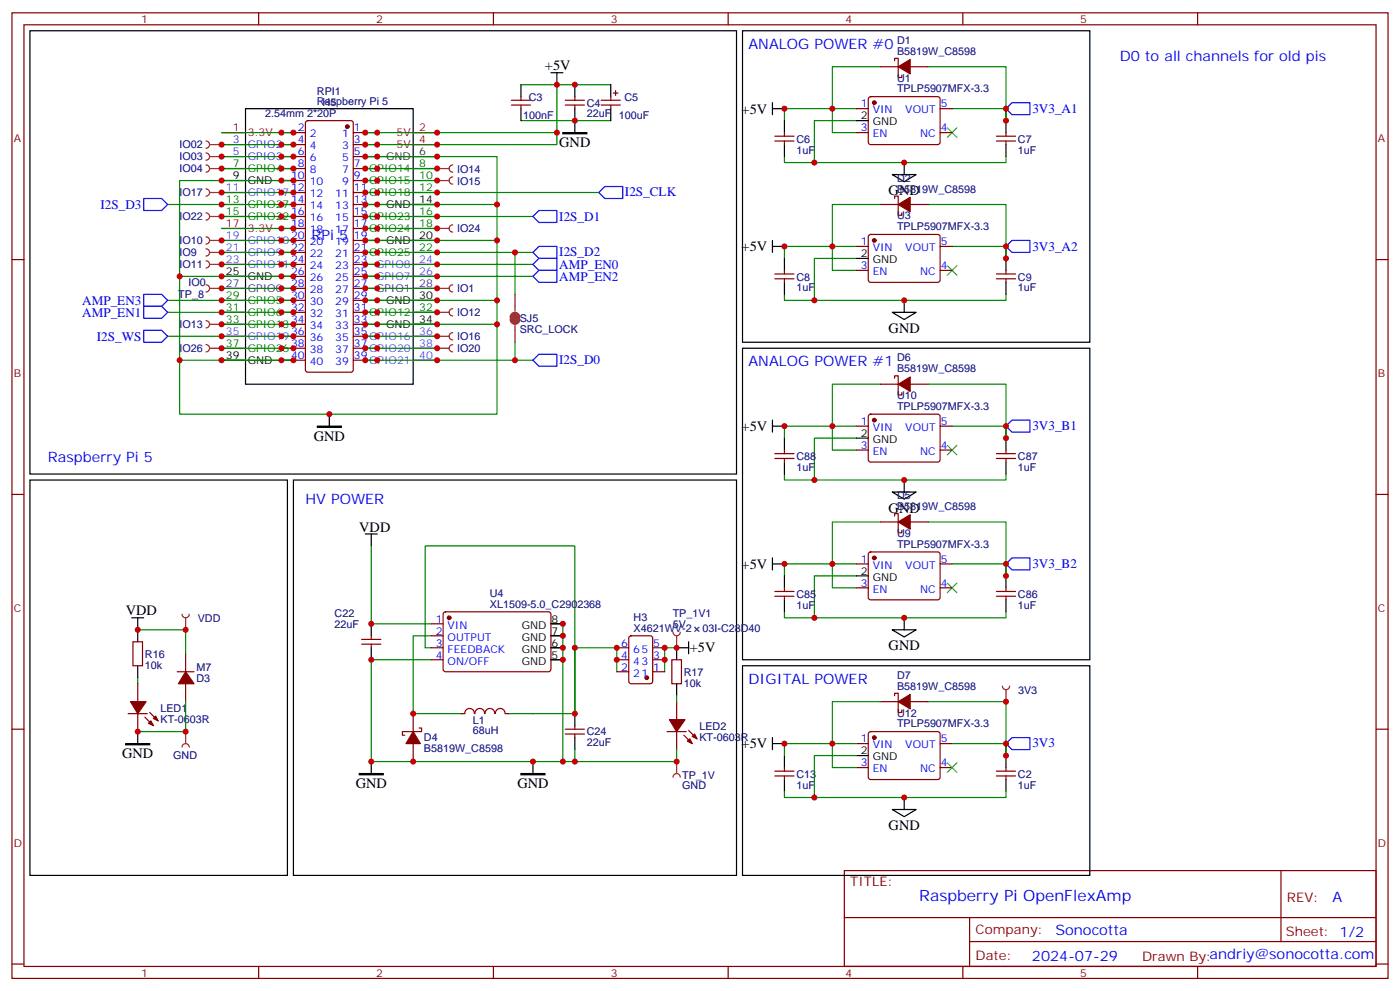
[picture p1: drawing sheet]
<svg xmlns="http://www.w3.org/2000/svg" width="412mm" height="292mm" viewBox="0 0 412 292" stroke-linecap="round" stroke-linejoin="round" font-family="sans-serif">
<g fill="none" stroke="#870000" stroke-width=".35">
<path d="M3.5 3.8h405.4v284.3h-405.4zM7.1 7.3h398.2v277.3h-398.2zM76.2 3.8v3.5M145.3 3.8v3.5M214.5 3.8v3.5M283.6 3.8v3.5M352.8 3.8v3.5M3.5 76.4h3.6M405.3 76.4h3.6M3.5 145.6h3.6M405.3 145.6h3.6M3.5 214.7h3.6"/>
<path d="M405.3 214.7h3.6M248.7 256.4h156.6v28.2h-156.6zM377.3 256.4v20.9M248.7 270.2h156.5M285.6 277.3h119.6M285.6 270.2v14.1M3.5 283.9h3.6M76.2 284.6v3.5M145.3 284.6v3.5M214.5 284.6v3.5M283.6 284.6v3.5M352.8 284.6v3.5"/>
<path d="M405.3 283.9h3.6"/>
</g>
<path d="M8.8 9.1h208.2v130.5h-208.2z" fill="none" stroke="#000" stroke-width=".35"/>
<path d="M176.4 56.7l1.8-1.8h5.2v3.6h-5.2z" fill="none" stroke="#00f" stroke-width=".35"/>
<path d="M128.8 99h3.5M133.3 98a1.06 1.06 0 0 0-1 1 1.06 1.06 0 0 0 1 1.1" fill="none" stroke="#8c2424" stroke-width=".35"/>
<circle cx="128.8" cy="99" r=".18" fill="#8c2424"/>
<path d="M128.8 102.6h3.5M133.3 101.5a1.06 1.06 0 0 0-1 1.1 1.06 1.06 0 0 0 1 1" fill="none" stroke="#8c2424" stroke-width=".35"/>
<circle cx="128.8" cy="102.6" r=".18" fill="#8c2424"/>
<path d="M60.7 101.5a1.06 1.06 0 0 1 1 1.1 1.06 1.06 0 0 1-1 1M61.7 102.6h3.6" fill="none" stroke="#8c2424" stroke-width=".35"/>
<circle cx="65.3" cy="102.6" r=".18" fill="#8c2424"/>
<path d="M60.7 94.4a1.06 1.06 0 0 1 1 1.1 1.06 1.06 0 0 1-1 1.1M61.7 95.5h3.6" fill="none" stroke="#8c2424" stroke-width=".35"/>
<circle cx="65.3" cy="95.5" r=".18" fill="#8c2424"/>
<path d="M60.7 62.7a1.06 1.06 0 0 1 1 1 1.06 1.06 0 0 1-1 1.1M61.7 63.7h3.6" fill="none" stroke="#8c2424" stroke-width=".35"/>
<circle cx="65.3" cy="63.7" r=".18" fill="#8c2424"/>
<path d="M60.7 55.6a1.06 1.06 0 0 1 1 1.1 1.06 1.06 0 0 1-1 1M61.7 56.7h3.6" fill="none" stroke="#8c2424" stroke-width=".35"/>
<circle cx="65.3" cy="56.7" r=".18" fill="#8c2424"/>
<path d="M60.7 41.5a1.06 1.06 0 0 1 1 1.1 1.06 1.06 0 0 1-1 1M61.7 42.6h3.6" fill="none" stroke="#8c2424" stroke-width=".35"/>
<circle cx="65.3" cy="42.6" r=".18" fill="#8c2424"/>
<path d="M60.7 45a1.06 1.06 0 0 1 1 1.1 1.06 1.06 0 0 1-1 1.1M61.7 46.1h3.6" fill="none" stroke="#8c2424" stroke-width=".35"/>
<circle cx="65.3" cy="46.1" r=".18" fill="#8c2424"/>
<path d="M60.7 48.6a1.06 1.06 0 0 1 1 1 1.06 1.06 0 0 1-1 1.1M61.7 49.6h3.6" fill="none" stroke="#8c2424" stroke-width=".35"/>
<circle cx="65.3" cy="49.6" r=".18" fill="#8c2424"/>
<g fill="none" stroke="#008700" stroke-width=".35">
<path d="M65.3 39.1h21.1M107.6 39.1h56.4M153.5 35.5h26.4M153.5 24.9h26.4M164 24.9v17.7h-56.4M65.3 53.2h21.1h-33.5v28.2h33.5h-21.1M65.3 56.7h21.1M65.3 49.6h21.1M65.3 46.1h21.1M65.3 42.6h21.1M107.6 56.7h68.8M128.8 46.1h-21.2h38.8v14.1"/>
<path d="M49.4 60.2h37M65.3 67.3h21.1M65.3 63.7h21.1M107.6 67.3h21.2M107.6 63.7h49.4M107.6 74.3h49.4M128.8 70.8h-21.2h38.8v17.6M128.8 60.2h-21.2h38.8v10.6M49.4 92h37M49.4 88.4h37M52.9 81.4v24.7h33.5h-21.1M65.3 95.5h21.1"/>
<path d="M65.3 84.9h21.1M107.6 81.4h21.2M107.6 99h21.2M128.8 95.5h-21.2h38.8v26.5h-93.5v-15.9M128.8 88.4h-21.2h38.8v7.1M65.3 102.6h21.1M107.6 106.1h49.4M107.6 102.6h21.2"/>
</g>
<g fill="none" stroke="#000" stroke-width=".35">
<path d="M72.3 32h49.4v81.1h-49.4zM153.5 24.9v3.6M153.5 32v3.5M162.3 21.4h3.5M164 21.4v3.5M169.3 24.9v3.6M169.3 32v7.1M179.9 24.9v3.6M179.9 32v3.5M65.3 53.2h7M121.7 60.2h7.1M121.7 70.8h7.1"/>
<path d="M65.3 81.4h7M121.7 88.4h7.1M121.7 95.5h7.1M65.3 106.1h7M97 122v3.5"/>
</g>
<path d="M65.3 39.1h7M121.7 39.1h7.1M121.7 42.6h7.1M65.3 67.3h7" fill="none" stroke="#f00" stroke-width=".35"/>
<path d="M65.3 42.6h7M65.3 46.1h7" fill="none" stroke="#06c" stroke-width=".35"/>
<path d="M121.7 46.1h7.1" fill="none" stroke="#333" stroke-width=".35"/>
<g fill="none" stroke="#060" stroke-width=".35">
<path d="M65.3 49.6h7M121.7 49.6h7.1M121.7 53.2h7.1M121.7 56.7h7.1M65.3 60.2h7M65.3 63.7h7M121.7 63.7h7.1M121.7 67.3h7.1M121.7 74.3h7.1M65.3 88.4h7M65.3 92h7M65.3 95.5h7"/>
<path d="M121.7 92h7.1M65.3 102.6h7"/>
</g>
<path d="M65.3 56.7h7M65.3 70.8h7M65.3 74.3h7M65.3 77.9h7M121.7 77.9h7.1M65.3 99h7M121.7 81.4h7.1M121.7 99h7.1M121.7 102.6h7.1M121.7 106.1h7.1" fill="none" stroke="#90f" stroke-width=".35"/>
<path d="M65.3 84.9h7M121.7 84.9h7.1" fill="none" stroke="#609" stroke-width=".35"/>
<g fill="none" stroke="#870000" stroke-width=".35">
<path d="M150.6 30.9h5.7M150.6 29.5h5.7M153.5 28.5v1M153.5 30.9v1.1M166.5 30.9h5.7M166.5 29.5h5.7M169.3 28.5v1M169.3 30.9v1.1M177.1 30.9h5.6M177.1 29.5h5.6M179.9 28.5v1M179.9 30.9v1.1"/>
<path d="M180.6 27.4h1.4M181.3 26.7v1.4M121.7 210.1v5.3M121.7 219v5.3M123.5 214.4h.7v1h-5.7v1.1h.7"/>
</g>
<path d="M165.8 39.1h7.1v.3h-7.1zM93.5 125.5h7v.3h-7z" fill="#000" stroke="#000" stroke-width=".35"/>
<path d="M42.3 97.3h5.3l1.8 1.7-1.8 1.8h-5.3z" fill="none" stroke="#00f" stroke-width=".35"/>
<path d="M121.7 215.4l2.1 3.6h-4.2z" fill="#870000" stroke="#870000" stroke-width=".35"/>
<path d="M198.3 186.2a1.06 1.06 0 0 0 1 1 1.06 1.06 0 0 0 1.1-1M199.3 187.2v3.5" fill="none" stroke="#8c2424" stroke-width=".35"/>
<circle cx="199.3" cy="190.7" r=".18" fill="#8c2424"/>
<path d="M86.4 141.4h130.6v116.4h-130.6zM107.6 157.2h3.5M109.4 157.2v3.6M109.4 183.7v3.5M109.4 190.7v3.6M202.8 190.7h-3.5v3.6M202.8 189v3.5M169.3 210.1v3.6M169.3 217.2v3.5M199.3 201.3v3.6M109.4 224.3v3.5M157 224.3v3.5" fill="none" stroke="#000" stroke-width=".35"/>
<path d="M109.4 160.8v1.7M109.4 183.7h17.6M125.2 190.7h1.8M127 194.3h-17.6v30h59.9v-3.6M127 187.2h-5.3v22.9h14.1M162.3 183.7h3.5v40.6M162.3 187.2h3.5M162.3 190.7h3.5M162.3 194.3h3.5M169.3 190.7v19.4h-19.4" fill="none" stroke="#008700" stroke-width=".35"/>
<path d="M105.8 227.8h7.1v.3h-7.1zM153.5 227.8h7v.3h-7z" fill="#000" stroke="#000" stroke-width=".35"/>
<g fill="none" stroke="#870000" stroke-width=".35">
<path d="M106.5 189.7h5.7M106.5 188.3h5.7M109.4 187.2v1.1M109.4 189.7v1M197.9 194.3h2.8v7h-2.8zM135.8 210.1h1.1M136.9 210.1a1.41 1.41 0 0 1 1.4-1.5 1.41 1.41 0 0 1 1.4 1.5M139.9 210.1a1.41 1.41 0 0 1 1.4-1.5 1.41 1.41 0 0 1 1.4 1.5M142.9 210.1a1.41 1.41 0 0 1 1.4-1.5 1.41 1.41 0 0 1 1.4 1.5M145.9 210.1a1.41 1.41 0 0 1 1.5-1.5 1.41 1.41 0 0 1 1.4 1.5M148.9 210.1h1M166.5 216.1h5.7"/>
<path d="M166.5 214.7h5.7M169.3 213.7v1M169.3 216.1v1.1M196.5 215.4h5.6M199.3 206.6v5.3M199.3 215.4v5.3M201.4 216.5l2.5 2.5M202.8 215.1l2.5 2.5"/>
</g>
<g fill="#870000" stroke="#870000" stroke-width=".35">
<path d="M202.5 218.3l.7-.7 .7 1.4z"/>
<path d="M203.9 216.9l.7-.8 .7 1.5z"/>
<path d="M197.2 211.9h4.6l-2.5 3.5z"/>
</g>
<path d="M198.3 228.8a1.06 1.06 0 0 1 1-1 1.06 1.06 0 0 1 1.1 1M199.3 224.3v3.5" fill="none" stroke="#8c2424" stroke-width=".35"/>
<circle cx="199.3" cy="224.3" r=".18" fill="#8c2424"/>
<path d="M109.4 162.5v21.2M125.2 190.7v-29.9h44.1v29.9h12.4v7.1M169.3 190.7v19.4M199.3 190.7h-3.5v7.1M199.3 204.9v1.7M199.3 220.7v3.6h-30" fill="none" stroke="#008700" stroke-width=".35"/>
<path d="M54.7 215.4v3.6M53.6 220a1.06 1.06 0 0 1 1.1-1 1.06 1.06 0 0 1 1 1" fill="none" stroke="#8c2424" stroke-width=".35"/>
<circle cx="54.7" cy="215.4" r=".18" fill="#8c2424"/>
<path d="M53.6 180.9a1.06 1.06 0 0 0 1.1 1 1.06 1.06 0 0 0 1-1M54.7 181.9v3.6" fill="none" stroke="#8c2424" stroke-width=".35"/>
<circle cx="54.7" cy="185.5" r=".18" fill="#8c2424"/>
<path d="M40.6 185.5h14.1M40.6 199.6v1.7M40.6 215.4h14.1" fill="none" stroke="#008700" stroke-width=".35"/>
<path d="M37 219h7.1v.3h-7.1z" fill="#000" stroke="#000" stroke-width=".35"/>
<path d="M8.8 141.4h75.9v116.4h-75.9zM38.8 181.9h3.5M40.6 181.9v7.1M40.6 196v3.6M162.3 194.3h3.5M162.3 190.7h3.5M162.3 187.2h3.5M162.3 183.7h3.5M40.6 215.4v3.6" fill="none" stroke="#000" stroke-width=".35"/>
<g fill="#870000" stroke="#870000" stroke-width=".35">
<path d="M43.7 213l.7-.7 .8 1.4z"/>
<path d="M45.2 211.6l.7-.7 .7 1.4z"/>
<path d="M38.5 206.6h4.5l-2.4 3.5z"/>
<circle cx="132.3" cy="181.9" r=".53"/>
</g>
<path d="M39.2 189h2.8v7h-2.8zM127 183.7h3.5M127 187.2h3.5M127 190.7h3.5M127 194.3h3.5M130.8 180.4l.4-.2h30.6l.5 .7-.1 16.5-.6 .4-30.6-.1-.5-.6v-16.2zM37.7 210.1h5.7M40.6 201.3v5.3M40.6 210.1v5.3M42.7 211.2l2.5 2.5M44.1 209.8l2.5 2.5" fill="none" stroke="#870000" stroke-width=".35"/>
<path d="M128.8 67.3h3.5M133.3 66.2a1.06 1.06 0 0 0-1 1.1 1.06 1.06 0 0 0 1 1" fill="none" stroke="#8c2424" stroke-width=".35"/>
<circle cx="128.8" cy="67.3" r=".18" fill="#8c2424"/>
<path d="M157 77.9l1.7-1.8h5.3v3.5h-5.3zM158.7 79.6h5.3v3.5h-5.3l-1.7-1.7z" fill="none" stroke="#00f" stroke-width=".35"/>
<path d="M107.6 77.9h49.4M107.6 81.4h49.4" fill="none" stroke="#008700" stroke-width=".35"/>
<path d="M128.8 84.9h3.5M133.3 83.9a1.06 1.06 0 0 0-1 1 1.06 1.06 0 0 0 1 1.1" fill="none" stroke="#8c2424" stroke-width=".35"/>
<circle cx="128.8" cy="84.9" r=".18" fill="#8c2424"/>
<path d="M42.3 90.2h5.3l1.8 1.8-1.8 1.7h-5.3zM42.3 86.7h5.3l1.8 1.7-1.8 1.8h-5.3z" fill="none" stroke="#00f" stroke-width=".35"/>
<path d="M107.6 84.9h21.2" fill="none" stroke="#008700" stroke-width=".35"/>
<path d="M60.7 83.9a1.06 1.06 0 0 1 1 1 1.06 1.06 0 0 1-1 1.1M61.7 84.9h3.6" fill="none" stroke="#8c2424" stroke-width=".35"/>
<circle cx="65.3" cy="84.9" r=".18" fill="#8c2424"/>
<path d="M60.7 69.7a1.06 1.06 0 0 1 1 1.1 1.06 1.06 0 0 1-1 1.1M61.7 70.8h3.6" fill="none" stroke="#8c2424" stroke-width=".35"/>
<circle cx="65.3" cy="70.8" r=".18" fill="#8c2424"/>
<path d="M60.7 73.3a1.06 1.06 0 0 1 1 1 1.06 1.06 0 0 1-1 1.1M61.7 74.3h3.6" fill="none" stroke="#8c2424" stroke-width=".35"/>
<circle cx="65.3" cy="74.3" r=".18" fill="#8c2424"/>
<path d="M60.7 76.8a1.06 1.06 0 0 1 1 1.1 1.06 1.06 0 0 1-1 1M61.7 77.9h3.6" fill="none" stroke="#8c2424" stroke-width=".35"/>
<circle cx="65.3" cy="77.9" r=".18" fill="#8c2424"/>
<path d="M65.3 70.8h21.1M65.3 74.3h21.1M65.3 77.9h21.1" fill="none" stroke="#008700" stroke-width=".35"/>
<path d="M128.8 53.2h3.5M133.3 52.1a1.06 1.06 0 0 0-1 1.1 1.06 1.06 0 0 0 1 1" fill="none" stroke="#8c2424" stroke-width=".35"/>
<circle cx="128.8" cy="53.2" r=".18" fill="#8c2424"/>
<path d="M128.8 49.6h3.5M133.3 48.6a1.06 1.06 0 0 0-1 1 1.06 1.06 0 0 0 1 1.1" fill="none" stroke="#8c2424" stroke-width=".35"/>
<circle cx="128.8" cy="49.6" r=".18" fill="#8c2424"/>
<path d="M107.6 49.6h21.2M107.6 53.2h21.2" fill="none" stroke="#008700" stroke-width=".35"/>
<path d="M128.8 92h3.5M133.3 90.9a1.06 1.06 0 0 0-1 1.1 1.06 1.06 0 0 0 1 1" fill="none" stroke="#8c2424" stroke-width=".35"/>
<circle cx="128.8" cy="92" r=".18" fill="#8c2424"/>
<g fill="none" stroke="#008700" stroke-width=".35">
<path d="M259.3 19.6h-14.1v19.5h7M273.4 19.6h22.9v15.9M252.2 32h-21.1v3.5M252.2 35.5h-12.3v12.4M280.5 32h15.8v3.5M296.3 32v3.5M231.1 46.1v1.8h65.2v-1.8M151.7 74.3v12.4M252.2 76.1h-12.3v12.3M252.2 72.6h-21.1v3.5M259.3 60.2h-14.1v19.4h7M273.4 60.2h22.9v15.9"/>
<path d="M280.5 72.6h15.8v3.5M296.3 72.6v3.5M49.4 99h37M107.6 92h21.2M231.1 86.7v1.7h65.2v-1.7M151.7 100.8v5.3M259.3 113.1h-14.1v19.4h7M273.4 113.1h22.9v15.9M231.1 139.6v1.8h65.2v-1.8M252.2 125.5h-21.1v3.5M252.2 129h-12.3v12.4M280.5 125.5h15.8v3.5"/>
<path d="M296.3 125.5v3.5M259.3 153.7h-14.1v19.4h7M273.4 153.7h22.9v15.9M252.2 169.6h-12.3v12.3M252.2 166.1h-21.1v3.5M280.5 166.1h15.8v3.5M296.3 166.1v3.5M54.7 185.5v7M231.1 180.2v1.7h65.2v-1.7M54.7 206.6v8.8M252.2 219h-21.1v3.5M259.3 206.6h-14.1v19.4h7"/>
<path d="M273.4 206.6h22.9v15.9M280.5 219h15.8v3.5M296.3 219v3.5M231.1 233.1v1.7h65.2v-1.7M252.2 222.5h-12.3v12.3"/>
</g>
<path d="M279 37.6l2.9 2.9M281.9 37.6l-2.9 2.9M279 78.2l2.9 2.8M281.9 78.2l-2.9 2.8M279 131.1l2.9 2.8M281.9 131.1l-2.9 2.8M279 171.7l2.9 2.8M281.9 171.7l-2.9 2.8M279 224.6l2.9 2.8M281.9 224.6l-2.9 2.8" fill="none" stroke="#3c3" stroke-width=".35"/>
<g fill="none" stroke="#000" stroke-width=".35">
<path d="M218.7 9.1h102.3v91.7h-102.3zM227.5 30.2v3.6M227.5 32h3.6M231.1 35.5v3.6M252.2 35.5h3.6M296.3 35.5v3.6M231.1 42.6v3.5M262.8 51.4h7.1l-3.6 2.1zM266.3 47.9v3.5M296.3 42.6v3.5M227.5 70.8v3.5M227.5 72.6h3.6"/>
<path d="M231.1 76.1v3.5M252.2 76.1h3.6M296.3 76.1v3.5M231.1 83.1v3.6M262.8 92h7.1l-3.6 2.1zM266.3 88.4v3.6M296.3 83.1v3.6M218.7 102.6h102.3v91.7h-102.3zM227.5 125.5h3.6M227.5 123.7v3.5M231.1 129v3.5M231.1 136.1v3.5"/>
<path d="M252.2 129h3.6M296.3 129v3.5M296.3 136.1v3.5M262.8 144.9h7.1l-3.6 2.1zM266.3 141.4v3.5M227.5 164.3v3.5M227.5 166.1h3.6M231.1 169.6v3.5M231.1 176.6v3.6M252.2 169.6h3.6M296.3 169.6v3.5M296.3 176.6v3.6"/>
<path d="M218.7 196h102.3v61.8h-102.3zM262.8 185.5h7.1l-3.6 2.1zM266.3 181.9v3.6M227.5 217.2v3.5M227.5 219h3.6M231.1 222.5v3.5M231.1 229.6v3.5M252.2 222.5h3.6M262.8 238.4h7.1l-3.6 2.1zM266.3 234.8v3.6M296.3 222.5v3.5M296.3 229.6v3.5"/>
</g>
<path d="M296.3 32l1.8-1.8h5.3v3.6h-5.3zM42.3 58.5h5.3l1.8 1.7-1.8 1.8h-5.3zM157 74.3l1.7-1.7h5.3v3.5h-5.3zM157 63.7l1.7-1.7h5.3v3.5h-5.3zM298.1 70.8h5.3v3.5h-5.3l-1.8-1.7zM157 106.1l1.7-1.8h5.3v3.5h-5.3zM298.1 123.7h5.3v3.5h-5.3l-1.8-1.7zM296.3 166.1l1.8-1.8h5.3v3.5h-5.3zM298.1 217.2h5.3v3.5h-5.3l-1.8-1.7z" fill="none" stroke="#00f" stroke-width=".35"/>
<g fill="none" stroke="#870000" stroke-width=".35">
<path d="M259.3 19.6h5.3M263.5 17.9v-.7h1.1v5.6h1v-.7M268.1 19.6h5.3M231.1 39.1v1M252.2 32h3.6M252.2 39.1h3.6M256 28.7l.5-.2h20l.4 .7v12.9l-.7 .5-20-.1-.4-.6v-12.7zM276.9 32h3.6M276.9 39.1h3.6M296.3 39.1v1M228.2 41.5h5.7M228.2 40.1h5.7"/>
<path d="M231.1 41.5v1.1M263.5 58.5v-.8h1.1v5.7h1v-.7M293.5 41.5h5.7M293.5 40.1h5.7M296.3 41.5v1.1M231.1 79.6v1.1M252.2 72.6h3.6M252.2 79.6h3.6M256 69.2l.5-.2 20 .1 .4 .6v13l-.7 .4h-20l-.4-.7v-12.7zM259.3 60.2h5.3M268.1 60.2h5.3M276.9 72.6h3.6"/>
<path d="M276.9 79.6h3.6M296.3 79.6v1.1M228.2 82.1h5.7M228.2 80.7h5.7M231.1 82.1v1M293.5 82.1h5.7M293.5 80.7h5.7M296.3 82.1v1M259.3 113.1h5.3M263.5 111.4v-.7h1.1v5.6h1v-.7M268.1 113.1h5.3M228.2 135h5.7"/>
<path d="M228.2 133.6h5.7M231.1 132.5v1.1M231.1 135v1.1M252.2 125.5h3.6M252.2 132.5h3.6M256 122.2l.5-.2h20l.4 .7v12.9l-.7 .5-20-.1-.4-.6v-12.7zM276.9 125.5h3.6M276.9 132.5h3.6M293.5 135h5.7M293.5 133.6h5.7M296.3 132.5v1.1M296.3 135v1.1"/>
<path d="M259.3 153.7h5.3M263.5 151.9v-.7h1.1v5.7h1v-.7M268.1 153.7h5.3M228.2 175.6h5.7M228.2 174.2h5.7M231.1 173.1v1.1M231.1 175.6v1M252.2 166.1h3.6M252.2 173.1h3.6M256 162.7l.5-.2 20 .1 .4 .6v13l-.7 .4h-20l-.4-.7v-12.7zM276.9 166.1h3.6M276.9 173.1h3.6"/>
<path d="M293.5 175.6h5.7M293.5 174.2h5.7M296.3 173.1v1.1M296.3 175.6v1M52.2 197.8h4.9M54.7 192.5v5.3M181.7 197.8h3.5M181.7 190.7h3.5M181.7 194.3h3.5M185.4 187.4l.5-.2h5.7l.6 .5 .1 12.9-.5 .7h-5.9l-.6-.4-.1-13zM192.3 197.8h3.5M192.3 190.7h3.5"/>
<path d="M192.3 194.3h3.5M54.7 201.3v5.3M252.2 219h3.6M256 215.6l.5-.2 20 .1 .4 .6v13l-.7 .5-20-.1-.4-.7v-12.7zM259.3 206.6h5.3M263.5 204.9v-.7h1.1v5.6h1v-.7M268.1 206.6h5.3M276.9 219h3.6M228.2 228.5h5.7M228.2 227.1h5.7M231.1 226v1.1M231.1 228.5v1.1"/>
<path d="M252.2 226h3.6M276.9 226h3.6M293.5 228.5h5.7M293.5 227.1h5.7M296.3 226v1.1M296.3 228.5v1.1"/>
</g>
<g fill="#870000" stroke="#870000" stroke-width=".35">
<path d="M264.6 113.1l3.5-2.1v4.3z"/>
<path d="M264.6 153.7l3.5-2.1v4.2z"/>
<path d="M264.6 19.6l3.5-2.1v4.3z"/>
<path d="M264.6 60.2l3.5-2.1v4.2z"/>
<path d="M54.7 197.8l2.4 3.5h-4.5z"/>
<path d="M264.6 206.6l3.5-2.1v4.2z"/>
<circle cx="257.5" cy="123.7" r=".53"/>
<circle cx="257.5" cy="164.3" r=".53"/>
<circle cx="257.5" cy="30.2" r=".53"/>
<circle cx="257.5" cy="70.8" r=".53"/>
<circle cx="257.5" cy="217.2" r=".53"/>
<circle cx="190.5" cy="199.6" r=".53"/>
</g>
<path d="M151 94.1a.71 .71 0 0 0 .7 .7 .71 .71 0 0 0 .7-.7M151 93.4a.71 .71 0 0 1 .7-.7 .71 .71 0 0 1 .7 .7" fill="none" stroke="#8c2424" stroke-width="1.8"/>
<path d="M151.7 86.7v4.9M151.7 95.8v5M295.3 202a1.06 1.06 0 0 0 1 1.1 1.06 1.06 0 0 0 1.1-1.1M296.3 203.1v3.5" fill="none" stroke="#8c2424" stroke-width=".35"/>
<circle cx="296.3" cy="206.6" r=".18" fill="#8c2424"/>
<g fill="none" stroke="#870000" stroke-width=".35">
<path d="M86.4 39.1h3.6M90.2 35.7l.5-.2h12.7l.5 .2 .2 .5v72.7l-.3 .5-.4 .2h-12.7l-.5-.2-.2-.5v-72.7zM104.1 39.1h3.5M86.4 42.6h3.6M86.4 46.1h3.6M86.4 49.6h3.6M86.4 53.2h3.6M86.4 56.7h3.6M104.1 42.6h3.5M104.1 46.1h3.5M104.1 49.6h3.5M104.1 53.2h3.5"/>
<path d="M104.1 56.7h3.5M86.4 60.2h3.6M86.4 63.7h3.6M86.4 67.3h3.6M86.4 77.9h3.6M86.4 70.8h3.6M86.4 74.3h3.6M104.1 60.2h3.5M104.1 63.7h3.5M104.1 67.3h3.5M104.1 77.9h3.5M104.1 70.8h3.5"/>
<path d="M104.1 74.3h3.5M86.4 99h3.6M86.4 95.5h3.6M86.4 92h3.6M86.4 88.4h3.6M86.4 84.9h3.6M86.4 81.4h3.6M104.1 99h3.5M104.1 95.5h3.5M104.1 92h3.5M104.1 88.4h3.5M104.1 84.9h3.5"/>
<path d="M104.1 81.4h3.5M86.4 106.1h3.6M86.4 102.6h3.6M104.1 106.1h3.5M104.1 102.6h3.5"/>
</g>
<circle cx="102.3" cy="37.3" r=".53" fill="#870000" stroke="#870000" stroke-width=".35"/>
<g fill="none" stroke="#008700" stroke-width=".35">
<path d="M82.9 39.1h3.5M107.6 39.1h3.5M82.9 56.7h3.5M82.9 53.2h3.5M82.9 49.6h3.5M82.9 46.1h3.5M82.9 42.6h3.5M107.6 56.7h3.5M107.6 53.2h3.5M107.6 49.6h3.5M107.6 46.1h3.5M107.6 42.6h3.5"/>
<path d="M82.9 77.9h3.5M82.9 74.3h3.5M82.9 70.8h3.5M82.9 67.3h3.5M82.9 63.7h3.5M82.9 60.2h3.5M107.6 77.9h3.5M107.6 74.3h3.5M107.6 70.8h3.5M107.6 67.3h3.5M107.6 63.7h3.5M107.6 60.2h3.5"/>
<path d="M82.9 99h3.5M82.9 95.5h3.5M82.9 92h3.5M82.9 88.4h3.5M82.9 84.9h3.5M82.9 81.4h3.5M107.6 99h3.5M107.6 95.5h3.5M107.6 92h3.5M107.6 88.4h3.5M107.6 84.9h3.5M107.6 81.4h3.5"/>
<path d="M82.9 106.1h3.5M82.9 102.6h3.5M107.6 106.1h3.5M107.6 102.6h3.5"/>
</g>
<g fill="#c00">
<circle cx="169.3" cy="24.9" r=".88"/>
<circle cx="169.3" cy="35.5" r=".88"/>
<circle cx="164" cy="24.9" r=".88"/>
<circle cx="164" cy="39.1" r=".88"/>
<circle cx="128.8" cy="39.1" r=".88"/>
<circle cx="128.8" cy="42.6" r=".88"/>
<circle cx="111.1" cy="95.5" r=".88"/>
<circle cx="52.9" cy="106.1" r=".88"/>
<circle cx="128.8" cy="95.5" r=".88"/>
<circle cx="146.4" cy="95.5" r=".88"/>
<circle cx="97" cy="122" r=".88"/>
<circle cx="111.1" cy="88.4" r=".88"/>
<circle cx="128.8" cy="88.4" r=".88"/>
<circle cx="146.4" cy="88.4" r=".88"/>
<circle cx="111.1" cy="70.8" r=".88"/>
<circle cx="128.8" cy="70.8" r=".88"/>
<circle cx="146.4" cy="70.8" r=".88"/>
<circle cx="111.1" cy="60.2" r=".88"/>
<circle cx="128.8" cy="60.2" r=".88"/>
<circle cx="146.4" cy="60.2" r=".88"/>
<circle cx="111.1" cy="46.1" r=".88"/>
<circle cx="128.8" cy="46.1" r=".88"/>
<circle cx="82.9" cy="53.2" r=".88"/>
<circle cx="82.9" cy="81.4" r=".88"/>
<circle cx="65.3" cy="81.4" r=".88"/>
<circle cx="65.3" cy="53.2" r=".88"/>
<circle cx="52.9" cy="81.4" r=".88"/>
<circle cx="82.9" cy="106.1" r=".88"/>
<circle cx="65.3" cy="106.1" r=".88"/>
<circle cx="65.3" cy="49.6" r=".88"/>
<circle cx="65.3" cy="46.1" r=".88"/>
<circle cx="65.3" cy="42.6" r=".88"/>
<circle cx="65.3" cy="56.7" r=".88"/>
<circle cx="65.3" cy="63.7" r=".88"/>
<circle cx="65.3" cy="95.5" r=".88"/>
<circle cx="65.3" cy="102.6" r=".88"/>
<circle cx="128.8" cy="99" r=".88"/>
<circle cx="128.8" cy="102.6" r=".88"/>
<circle cx="128.8" cy="106.1" r=".88"/>
<circle cx="128.8" cy="63.7" r=".88"/>
<circle cx="128.8" cy="56.7" r=".88"/>
<circle cx="121.7" cy="224.3" r=".88"/>
<circle cx="121.7" cy="210.1" r=".88"/>
<circle cx="199.3" cy="224.3" r=".88"/>
<circle cx="199.3" cy="190.7" r=".88"/>
<circle cx="169.3" cy="210.1" r=".88"/>
<circle cx="157" cy="224.3" r=".88"/>
<circle cx="109.4" cy="224.3" r=".88"/>
<circle cx="165.8" cy="224.3" r=".88"/>
<circle cx="165.8" cy="187.2" r=".88"/>
<circle cx="165.8" cy="190.7" r=".88"/>
<circle cx="165.8" cy="194.3" r=".88"/>
<circle cx="109.4" cy="183.7" r=".88"/>
<circle cx="109.4" cy="194.3" r=".88"/>
<circle cx="169.3" cy="224.3" r=".88"/>
<circle cx="169.3" cy="190.7" r=".88"/>
<circle cx="40.6" cy="185.5" r=".88"/>
<circle cx="40.6" cy="215.4" r=".88"/>
<circle cx="165.8" cy="183.7" r=".88"/>
<circle cx="128.8" cy="67.3" r=".88"/>
<circle cx="111.1" cy="81.4" r=".88"/>
<circle cx="128.8" cy="81.4" r=".88"/>
<circle cx="128.8" cy="74.3" r=".88"/>
<circle cx="65.3" cy="60.2" r=".88"/>
<circle cx="128.8" cy="77.9" r=".88"/>
<circle cx="65.3" cy="88.4" r=".88"/>
<circle cx="65.3" cy="92" r=".88"/>
<circle cx="128.8" cy="84.9" r=".88"/>
<circle cx="65.3" cy="84.9" r=".88"/>
<circle cx="65.3" cy="70.8" r=".88"/>
<circle cx="65.3" cy="74.3" r=".88"/>
<circle cx="65.3" cy="77.9" r=".88"/>
<circle cx="128.8" cy="49.6" r=".88"/>
<circle cx="128.8" cy="53.2" r=".88"/>
<circle cx="128.8" cy="92" r=".88"/>
<circle cx="245.2" cy="125.5" r=".88"/>
<circle cx="296.3" cy="125.5" r=".88"/>
<circle cx="296.3" cy="166.1" r=".88"/>
<circle cx="245.2" cy="166.1" r=".88"/>
<circle cx="266.3" cy="141.4" r=".88"/>
<circle cx="239.9" cy="141.4" r=".88"/>
<circle cx="266.3" cy="181.9" r=".88"/>
<circle cx="239.9" cy="181.9" r=".88"/>
<circle cx="296.3" cy="129" r=".88"/>
<circle cx="296.3" cy="169.6" r=".88"/>
<circle cx="231.1" cy="166.1" r=".88"/>
<circle cx="231.1" cy="125.5" r=".88"/>
<circle cx="245.2" cy="32" r=".88"/>
<circle cx="296.3" cy="32" r=".88"/>
<circle cx="296.3" cy="72.6" r=".88"/>
<circle cx="245.2" cy="72.6" r=".88"/>
<circle cx="266.3" cy="47.9" r=".88"/>
<circle cx="239.9" cy="47.9" r=".88"/>
<circle cx="266.3" cy="88.4" r=".88"/>
<circle cx="239.9" cy="88.4" r=".88"/>
<circle cx="296.3" cy="35.5" r=".88"/>
<circle cx="296.3" cy="76.1" r=".88"/>
<circle cx="231.1" cy="72.6" r=".88"/>
<circle cx="231.1" cy="32" r=".88"/>
<circle cx="54.7" cy="185.5" r=".88"/>
<circle cx="65.3" cy="99" r=".88"/>
<circle cx="54.7" cy="215.4" r=".88"/>
<circle cx="231.1" cy="219" r=".88"/>
<circle cx="296.3" cy="222.5" r=".88"/>
<circle cx="239.9" cy="234.8" r=".88"/>
<circle cx="266.3" cy="234.8" r=".88"/>
<circle cx="296.3" cy="219" r=".88"/>
<circle cx="245.2" cy="219" r=".88"/>
<circle cx="181.7" cy="190.7" r=".88"/>
<circle cx="181.7" cy="194.3" r=".88"/>
<circle cx="195.8" cy="194.3" r=".88"/>
<circle cx="195.8" cy="190.7" r=".88"/>
<circle cx="151.7" cy="106.1" r=".88"/>
<circle cx="151.7" cy="74.3" r=".88"/>
<circle cx="296.3" cy="206.6" r=".88"/>
<circle cx="82.9" cy="102.6" r=".88"/>
<circle cx="82.9" cy="99" r=".88"/>
<circle cx="82.9" cy="95.5" r=".88"/>
<circle cx="82.9" cy="92" r=".88"/>
<circle cx="82.9" cy="88.4" r=".88"/>
<circle cx="82.9" cy="84.9" r=".88"/>
<circle cx="82.9" cy="77.9" r=".88"/>
<circle cx="82.9" cy="74.3" r=".88"/>
<circle cx="82.9" cy="70.8" r=".88"/>
<circle cx="82.9" cy="67.3" r=".88"/>
<circle cx="82.9" cy="63.7" r=".88"/>
<circle cx="82.9" cy="60.2" r=".88"/>
<circle cx="82.9" cy="56.7" r=".88"/>
<circle cx="82.9" cy="49.6" r=".88"/>
<circle cx="82.9" cy="46.1" r=".88"/>
<circle cx="82.9" cy="42.6" r=".88"/>
<circle cx="82.9" cy="39.1" r=".88"/>
<circle cx="111.1" cy="39.1" r=".88"/>
<circle cx="111.1" cy="42.6" r=".88"/>
<circle cx="111.1" cy="49.6" r=".88"/>
<circle cx="111.1" cy="53.2" r=".88"/>
<circle cx="111.1" cy="56.7" r=".88"/>
<circle cx="111.1" cy="63.7" r=".88"/>
<circle cx="111.1" cy="67.3" r=".88"/>
<circle cx="111.1" cy="74.3" r=".88"/>
<circle cx="111.1" cy="77.9" r=".88"/>
<circle cx="111.1" cy="84.9" r=".88"/>
<circle cx="111.1" cy="92" r=".88"/>
<circle cx="111.1" cy="99" r=".88"/>
<circle cx="111.1" cy="102.6" r=".88"/>
<circle cx="111.1" cy="106.1" r=".88"/>
<circle cx="86.4" cy="106.1" r=".88"/>
<circle cx="86.4" cy="102.6" r=".88"/>
<circle cx="86.4" cy="99" r=".88"/>
<circle cx="86.4" cy="95.5" r=".88"/>
<circle cx="86.4" cy="92" r=".88"/>
<circle cx="86.4" cy="88.4" r=".88"/>
<circle cx="86.4" cy="84.9" r=".88"/>
<circle cx="86.4" cy="81.4" r=".88"/>
<circle cx="86.4" cy="53.2" r=".88"/>
<circle cx="86.4" cy="77.9" r=".88"/>
<circle cx="86.4" cy="74.3" r=".88"/>
<circle cx="86.4" cy="70.8" r=".88"/>
<circle cx="86.4" cy="67.3" r=".88"/>
<circle cx="86.4" cy="63.7" r=".88"/>
<circle cx="86.4" cy="60.2" r=".88"/>
<circle cx="86.4" cy="56.7" r=".88"/>
<circle cx="86.4" cy="49.6" r=".88"/>
<circle cx="86.4" cy="46.1" r=".88"/>
<circle cx="86.4" cy="42.6" r=".88"/>
<circle cx="86.4" cy="39.1" r=".88"/>
<circle cx="107.6" cy="39.1" r=".88"/>
<circle cx="107.6" cy="42.6" r=".88"/>
<circle cx="107.6" cy="46.1" r=".88"/>
<circle cx="107.6" cy="49.6" r=".88"/>
<circle cx="107.6" cy="53.2" r=".88"/>
<circle cx="107.6" cy="56.7" r=".88"/>
<circle cx="107.6" cy="60.2" r=".88"/>
<circle cx="107.6" cy="63.7" r=".88"/>
<circle cx="107.6" cy="67.3" r=".88"/>
<circle cx="107.6" cy="70.8" r=".88"/>
<circle cx="107.6" cy="74.3" r=".88"/>
<circle cx="107.6" cy="77.9" r=".88"/>
<circle cx="107.6" cy="81.4" r=".88"/>
<circle cx="107.6" cy="84.9" r=".88"/>
<circle cx="107.6" cy="88.4" r=".88"/>
<circle cx="107.6" cy="92" r=".88"/>
<circle cx="107.6" cy="95.5" r=".88"/>
<circle cx="107.6" cy="99" r=".88"/>
<circle cx="107.6" cy="102.6" r=".88"/>
<circle cx="107.6" cy="106.1" r=".88"/>
</g>
<text font-size="4.6" fill="#00f" x="270.8" y="265.4">Raspberry Pi OpenFlexAmp</text>
<g font-size="4.2" fill="#00f">
<text x="220.5" y="14.4">ANALOG POWER #0</text>
<text x="329.8" y="17.9">D0 to all channels for old pis</text>
<text x="91.7" y="70.8">RPi 5</text>
<text x="220.5" y="107.8">ANALOG POWER #1</text>
<text x="14.1" y="136.1">Raspberry Pi 5</text>
<text x="90" y="148.4">HV POWER</text>
<text x="220.5" y="201.3">DIGITAL POWER</text>
<text x="392.5" y="265.6">A</text>
<text x="310.9" y="275.2">Sonocotta</text>
<text x="304" y="283">2024-07-29</text>
</g>
<g font-size="4.2">
<text x="160.5" y="20.7">+5V</text>
<text x="218.5" y="33.4">+5V</text>
<text x="164.7" y="43.4">GND</text>
<text x="261.8" y="57.5">GND</text>
<text x="218.5" y="74">+5V</text>
<text x="261.8" y="98">GND</text>
<text x="92.4" y="129.8">GND</text>
<text x="218.5" y="126.9">+5V</text>
<text x="261.8" y="151">GND</text>
<text x="105.8" y="156.5">VDD</text>
<text x="218.5" y="167.5">+5V</text>
<text x="37" y="181.2">VDD</text>
<text x="261.8" y="191.5">GND</text>
<text x="203.2" y="192.1">+5V</text>
<text x="218.5" y="220.4">+5V</text>
<text x="36" y="223.2">GND</text>
<text x="104.8" y="232">GND</text>
<text x="152.4" y="232">GND</text>
<text x="261.8" y="244.5">GND</text>
</g>
<g font-size="3.9" fill="#00f">
<text x="304.1" y="33.3">3V3_A1</text>
<text x="184.1" y="57.8">I2S_CLK</text>
<text x="29.6" y="61.5">I2S_D3</text>
<text x="164.7" y="65.1">I2S_D1</text>
<text x="164.7" y="75.4">I2S_D2</text>
<text x="304.1" y="73.9">3V3_A2</text>
<text x="164.7" y="82.6">AMP_EN2</text>
<text x="164.7" y="79.1">AMP_EN0</text>
<text x="24.2" y="89.7">AMP_EN3</text>
<text x="24.2" y="93.3">AMP_EN1</text>
<text x="28.6" y="100.4">I2S_WS</text>
<text x="164.7" y="107.3">I2S_D0</text>
<text x="304.1" y="126.7">3V3_B1</text>
<text x="304.1" y="167.3">3V3_B2</text>
<text x="304.1" y="220">3V3</text>
</g>
<g font-size="3.9" fill="#800">
<text x="250.5" y="260.9">TITLE:</text>
<text x="379.1" y="265.6">REV:</text>
<text x="287.4" y="275.1">Company:</text>
<text x="378.7" y="275.8">Sheet: 1/2</text>
<text x="287.4" y="282.8">Date:</text>
<text x="336.4" y="282.9">Drawn By:andriy@sonocotta.com</text>
</g>
<g font-size="3.2" fill="#800">
<text x="41.6" y="6.8">1</text>
<text x="110.8" y="6.8">2</text>
<text x="179.9" y="6.8">3</text>
<text x="249.1" y="6.8">4</text>
<text x="318.2" y="6.8">5</text>
<text x="4.1" y="41.9">A</text>
<text x="405.9" y="41.9">A</text>
<text x="4.1" y="111">B</text>
<text x="405.9" y="111">B</text>
<text x="4.1" y="180.2">C</text>
<text x="405.9" y="180.2">C</text>
<text x="4.1" y="249.3">D</text>
<text x="405.9" y="249.3">D</text>
<text x="41.6" y="287.6">1</text>
<text x="110.8" y="287.6">2</text>
<text x="179.9" y="287.6">3</text>
<text x="249.1" y="287.6">4</text>
<text x="318.2" y="287.6">5</text>
</g>
<g font-size="3.2" fill="#000080">
<text x="264.2" y="16.1">B5819W_C8598</text>
<text x="264.2" y="12.9">D1</text>
<text x="93.4" y="27.9">RPI1</text>
<text x="155.7" y="29.6">C3</text>
<text x="184" y="29.6">C5</text>
<text x="264.2" y="27.2">TPLP5907MFX-3.3</text>
<text x="264.2" y="24.1">U1</text>
<text x="78.1" y="34.4">2.54mm 2*20P</text>
<text x="93.4" y="30.9">Raspberry Pi 5</text>
<text x="95" y="31.3">H5</text>
<text x="154.1" y="34.9">100nF</text>
<text x="172.9" y="34.6">22uF</text>
<text x="172.9" y="31.4">C4</text>
<text x="182.3" y="34.9">100uF</text>
<text x="52.9" y="43.7">IO02</text>
<text x="52.9" y="47.3">IO03</text>
<text x="234.6" y="45.2">1uF</text>
<text x="234.6" y="42.1">C6</text>
<text x="299.9" y="45.2">1uF</text>
<text x="299.9" y="42.1">C7</text>
<text x="52.9" y="50.8">IO04</text>
<text x="134.7" y="50.8">IO14</text>
<text x="264.2" y="53.5">D2</text>
<text x="52.9" y="57.8">IO17</text>
<text x="134.7" y="54.3">IO15</text>
<text x="264.2" y="56.7">B5819W_C8598</text>
<text x="52.9" y="64.9">IO22</text>
<text x="264.2" y="64.6">U3</text>
<text x="52.9" y="71.9">IO10</text>
<text x="134.7" y="68.4">IO24</text>
<text x="264.2" y="67.8">TPLP5907MFX-3.3</text>
<text x="52.9" y="75.5">IO9</text>
<text x="52.9" y="79">IO11</text>
<text x="234.6" y="82.6">C8</text>
<text x="299.9" y="82.6">C9</text>
<text x="52.5" y="87.8">TP_8</text>
<text x="55.6" y="84.3">IO0</text>
<text x="134.7" y="86.1">IO1</text>
<text x="234.6" y="85.8">1uF</text>
<text x="299.9" y="85.8">1uF</text>
<text x="134.7" y="93.1">IO12</text>
<text x="153.1" y="94.9">SJ5</text>
<text x="52.9" y="96.6">IO13</text>
<text x="134.7" y="100.2">IO16</text>
<text x="153.1" y="98">SRC_LOCK</text>
<text x="52.9" y="103.7">IO26</text>
<text x="134.7" y="103.7">IO20</text>
<text x="264.2" y="106.4">D6</text>
<text x="264.2" y="109.6">B5819W_C8598</text>
<text x="264.2" y="117.5">U10</text>
<text x="264.2" y="120.7">TPLP5907MFX-3.3</text>
<text x="234.6" y="135.5">C88</text>
<text x="299.9" y="135.5">C87</text>
<text x="234.6" y="138.7">1uF</text>
<text x="299.9" y="138.7">1uF</text>
<text x="264.2" y="147">D5</text>
<text x="264.2" y="150.2">B5819W_C8598</text>
<text x="264.2" y="161.3">TPLP5907MFX-3.3</text>
<text x="264.2" y="158.1">U9</text>
<text x="144.3" y="179.1">XL1509-5.0_C2902368</text>
<text x="144.3" y="175.9">U4</text>
<text x="234.6" y="179.3">1uF</text>
<text x="234.6" y="176.1">C85</text>
<text x="299.9" y="179.3">1uF</text>
<text x="299.9" y="176.1">C86</text>
<text x="58.3" y="183.1">VDD</text>
<text x="98.6" y="184.8">22uF</text>
<text x="98.6" y="181.6">C22</text>
<text x="186.6" y="183">H3</text>
<text x="198.2" y="184.8">5V</text>
<text x="198.2" y="181.6">TP_1V1</text>
<text x="186.6" y="186.2">X4621WV-2</text>
<text x="206.9" y="186.2">03I-C28D40</text>
<text x="42.7" y="196.9">10k</text>
<text x="42.7" y="193.6">R16</text>
<text x="57.9" y="197.7">M7</text>
<text x="57.9" y="200.9">D3</text>
<text x="201.4" y="202.2">10k</text>
<text x="201.4" y="198.9">R17</text>
<text x="264.2" y="203.1">B5819W_C8598</text>
<text x="264.2" y="199.9">D7</text>
<text x="47.3" y="209.6">LED1</text>
<text x="299.9" y="204.2">3V3</text>
<text x="47.3" y="212.8">KT-0603R</text>
<text x="139.3" y="213.1">L1</text>
<text x="206" y="214.9">LED2</text>
<text x="264.2" y="214.2">TPLP5907MFX-3.3</text>
<text x="264.2" y="211">U12</text>
<text x="124.9" y="221.5">B5819W_C8598</text>
<text x="124.9" y="218.3">D4</text>
<text x="139.3" y="216.3">68uH</text>
<text x="172.9" y="219.8">22uF</text>
<text x="172.9" y="216.6">C24</text>
<text x="206" y="218.1">KT-0603R</text>
<text x="51" y="223.6">GND</text>
<text x="201" y="232.5">GND</text>
<text x="201" y="229.3">TP_1V</text>
<text x="234.6" y="232.2">1uF</text>
<text x="234.6" y="229">C13</text>
<text x="299.9" y="232.2">1uF</text>
<text x="299.9" y="229">C2</text>
</g>
<g font-size="3.2" fill="#00f">
<text x="253.6" y="31.6">1</text>
<text x="257.1" y="33.4">VIN</text>
<text x="266.7" y="33.4">VOUT</text>
<text x="277.1" y="31.6">5</text>
<text x="87.8" y="38.7">2</text>
<text x="91.3" y="40.5">2</text>
<text x="100.7" y="40.5">1</text>
<text x="104.2" y="38.7">1</text>
<text x="253.6" y="38.7">3</text>
<text x="257.1" y="40.5">EN</text>
<text x="271" y="40.5">NC</text>
<text x="277.1" y="38.7">4</text>
<text x="87.8" y="45.8">6</text>
<text x="87.8" y="42.2">4</text>
<text x="91.3" y="47.5">6</text>
<text x="91.3" y="44">4</text>
<text x="100.7" y="44">3</text>
<text x="100.7" y="47.5">5</text>
<text x="104.2" y="42.2">3</text>
<text x="104.2" y="45.8">5</text>
<text x="85.7" y="52.8">10</text>
<text x="87.8" y="49.3">8</text>
<text x="91.3" y="51">8</text>
<text x="100.7" y="51">7</text>
<text x="104.2" y="49.3">7</text>
<text x="104.2" y="52.8">9</text>
<text x="85.7" y="59.9">14</text>
<text x="85.7" y="56.3">12</text>
<text x="91.3" y="58.1">12</text>
<text x="91.3" y="54.6">10</text>
<text x="98.7" y="58.1">11</text>
<text x="100.7" y="54.6">9</text>
<text x="104.2" y="56.3">11</text>
<text x="104.2" y="59.9">13</text>
<text x="85.7" y="63.4">16</text>
<text x="91.3" y="65.2">16</text>
<text x="91.3" y="61.6">14</text>
<text x="98.7" y="61.6">13</text>
<text x="98.7" y="65.2">15</text>
<text x="104.2" y="63.4">15</text>
<text x="85.7" y="70.4">20</text>
<text x="85.7" y="66.9">18</text>
<text x="91.3" y="68.7">18</text>
<text x="98.7" y="68.7">17</text>
<text x="104.2" y="66.9">17</text>
<text x="104.2" y="70.4">19</text>
<text x="85.7" y="77.5">24</text>
<text x="85.7" y="74">22</text>
<text x="91.3" y="75.7">22</text>
<text x="91.3" y="72.2">20</text>
<text x="98.7" y="72.2">19</text>
<text x="98.7" y="75.7">21</text>
<text x="104.2" y="74">21</text>
<text x="104.2" y="77.5">23</text>
<text x="253.6" y="72.2">1</text>
<text x="257.1" y="74">VIN</text>
<text x="266.7" y="74">VOUT</text>
<text x="277.1" y="72.2">5</text>
<text x="85.7" y="81">26</text>
<text x="91.3" y="82.8">26</text>
<text x="91.3" y="79.3">24</text>
<text x="98.7" y="79.3">23</text>
<text x="98.7" y="82.8">25</text>
<text x="104.2" y="81">25</text>
<text x="253.6" y="79.3">3</text>
<text x="257.1" y="81">EN</text>
<text x="271" y="81">NC</text>
<text x="277.1" y="79.3">4</text>
<text x="85.7" y="88.1">30</text>
<text x="85.7" y="84.6">28</text>
<text x="91.3" y="89.9">30</text>
<text x="91.3" y="86.3">28</text>
<text x="98.7" y="86.3">27</text>
<text x="98.7" y="89.9">29</text>
<text x="104.2" y="84.6">27</text>
<text x="104.2" y="88.1">29</text>
<text x="85.7" y="95.1">34</text>
<text x="85.7" y="91.6">32</text>
<text x="91.3" y="93.4">32</text>
<text x="98.7" y="93.4">31</text>
<text x="104.2" y="91.6">31</text>
<text x="104.2" y="95.1">33</text>
<text x="85.7" y="98.7">36</text>
<text x="91.3" y="100.4">36</text>
<text x="91.3" y="96.9">34</text>
<text x="98.7" y="96.9">33</text>
<text x="98.7" y="100.4">35</text>
<text x="104.2" y="98.7">35</text>
<text x="85.7" y="105.7">40</text>
<text x="85.7" y="102.2">38</text>
<text x="91.3" y="107.5">40</text>
<text x="91.3" y="104">38</text>
<text x="98.7" y="104">37</text>
<text x="98.7" y="107.5">39</text>
<text x="104.2" y="102.2">37</text>
<text x="104.2" y="105.7">39</text>
<text x="253.6" y="125.1">1</text>
<text x="277.1" y="125.1">5</text>
<text x="257.1" y="126.9">VIN</text>
<text x="266.7" y="126.9">VOUT</text>
<text x="253.6" y="132.2">3</text>
<text x="257.1" y="133.9">EN</text>
<text x="271" y="133.9">NC</text>
<text x="277.1" y="132.2">4</text>
<text x="253.6" y="165.7">1</text>
<text x="257.1" y="167.5">VIN</text>
<text x="266.7" y="167.5">VOUT</text>
<text x="277.1" y="165.7">5</text>
<text x="253.6" y="172.8">3</text>
<text x="277.1" y="172.8">4</text>
<text x="257.1" y="174.5">EN</text>
<text x="271" y="174.5">NC</text>
<text x="128.3" y="183.3">1</text>
<text x="131.8" y="185.1">VIN</text>
<text x="128.3" y="186.9">2</text>
<text x="128.3" y="190.4">3</text>
<text x="131.8" y="188.6">OUTPUT</text>
<text x="183" y="190.4">6</text>
<text x="192.4" y="190.4">5</text>
<text x="128.3" y="193.9">4</text>
<text x="131.8" y="192.2">FEEDBACK</text>
<text x="131.8" y="195.7">ON/OFF</text>
<text x="183" y="193.9">4</text>
<text x="183" y="197.4">2</text>
<text x="186.5" y="192.2">65</text>
<text x="186.5" y="195.7">43</text>
<text x="192.4" y="197.4">1</text>
<text x="192.4" y="193.9">3</text>
<text x="186.5" y="199.2">21</text>
<text x="253.6" y="218.6">1</text>
<text x="257.1" y="220.4">VIN</text>
<text x="266.7" y="220.4">VOUT</text>
<text x="277.1" y="218.6">5</text>
<text x="253.6" y="225.7">3</text>
<text x="257.1" y="227.4">EN</text>
<text x="271" y="227.4">NC</text>
<text x="277.1" y="225.7">4</text>
</g>
<g font-size="3.2">
<text x="253.6" y="35.2">2</text>
<text x="257.1" y="36.9">GND</text>
<text x="68.5" y="52.8">9</text>
<text x="73" y="54.2">GND</text>
<text x="123.5" y="59.9">14</text>
<text x="113.7" y="61.3">GND</text>
<text x="113.7" y="71.9">GND</text>
<text x="123.5" y="70.4">20</text>
<text x="253.6" y="75.7">2</text>
<text x="257.1" y="77.5">GND</text>
<text x="66.5" y="81">25</text>
<text x="73" y="82.4">GND</text>
<text x="113.7" y="89.5">GND</text>
<text x="123.5" y="88.1">30</text>
<text x="123.5" y="95.1">34</text>
<text x="113.7" y="96.6">GND</text>
<text x="66.5" y="105.7">39</text>
<text x="73" y="107.1">GND</text>
<text x="253.6" y="128.7">2</text>
<text x="257.1" y="130.4">GND</text>
<text x="253.6" y="169.2">2</text>
<text x="257.1" y="171">GND</text>
<text x="153.7" y="185.1">GND</text>
<text x="162.5" y="183.3">8</text>
<text x="153.7" y="188.6">GND</text>
<text x="162.5" y="190.4">6</text>
<text x="162.5" y="186.9">7</text>
<text x="153.7" y="195.7">GND</text>
<text x="153.7" y="192.2">GND</text>
<text x="162.5" y="193.9">5</text>
<text x="253.6" y="222.1">2</text>
<text x="257.1" y="223.9">GND</text>
</g>
<g font-size="3.2" fill="#f00">
<text x="68.5" y="38.7">1</text>
<text x="73" y="40.1">3.3V</text>
<text x="116.8" y="40.1">5V</text>
<text x="123.5" y="38.7">2</text>
<text x="116.8" y="43.6">5V</text>
<text x="123.5" y="42.2">4</text>
<text x="66.5" y="66.9">17</text>
<text x="73" y="68.3">3.3V</text>
</g>
<g font-size="3.2" fill="#06c">
<text x="68.5" y="42.2">3</text>
<text x="68.5" y="45.8">5</text>
<text x="73" y="43.6">GPIO2</text>
<text x="73" y="47.2">GPIO3</text>
</g>
<g font-size="3.2" fill="#333">
<text x="113.7" y="47.2">GND</text>
<text x="123.5" y="45.8">6</text>
</g>
<g font-size="3.2" fill="#060">
<text x="68.5" y="49.3">7</text>
<text x="73" y="50.7">GPIO4</text>
<text x="108.8" y="50.7">GPIO14</text>
<text x="123.5" y="49.3">8</text>
<text x="123.5" y="52.8">10</text>
<text x="66.5" y="59.9">13</text>
<text x="108.8" y="54.2">GPIO15</text>
<text x="108.8" y="57.7">GPIO18</text>
<text x="123.5" y="56.3">12</text>
<text x="66.5" y="63.4">15</text>
<text x="73" y="61.3">GPIO27</text>
<text x="73" y="64.8">GPIO22</text>
<text x="108.8" y="64.8">GPIO23</text>
<text x="123.5" y="63.4">16</text>
<text x="108.8" y="68.3">GPIO24</text>
<text x="123.5" y="66.9">18</text>
<text x="108.8" y="75.4">GPIO25</text>
<text x="123.5" y="74">22</text>
<text x="66.5" y="88.1">29</text>
<text x="73" y="89.5">GPIO5</text>
<text x="66.5" y="91.6">31</text>
<text x="66.5" y="95.1">33</text>
<text x="73" y="93">GPIO6</text>
<text x="108.8" y="93">GPIO12</text>
<text x="123.5" y="91.6">32</text>
<text x="73" y="96.6">GPIO13</text>
<text x="66.5" y="102.2">37</text>
<text x="73" y="103.6">GPIO26</text>
</g>
<g font-size="3.2" fill="#90f">
<text x="66.5" y="56.3">11</text>
<text x="73" y="57.7">GPIO17</text>
<text x="66.5" y="70.4">19</text>
<text x="73" y="71.9">GPIO10</text>
<text x="66.5" y="74">21</text>
<text x="66.5" y="77.5">23</text>
<text x="73" y="75.4">GPIO9</text>
<text x="123.5" y="77.5">24</text>
<text x="73" y="78.9">GPIO11</text>
<text x="110.8" y="78.9">GPIO8</text>
<text x="110.8" y="82.4">GPIO7</text>
<text x="123.5" y="81">26</text>
<text x="66.5" y="98.7">35</text>
<text x="73" y="100.1">GPIO19</text>
<text x="108.8" y="100.1">GPIO16</text>
<text x="123.5" y="98.7">36</text>
<text x="108.8" y="103.6">GPIO20</text>
<text x="108.8" y="107.1">GPIO21</text>
<text x="123.5" y="102.2">38</text>
<text x="123.5" y="105.7">40</text>
</g>
<g font-size="3.2" fill="#609">
<text x="66.5" y="84.6">27</text>
<text x="73" y="86">GPIO0</text>
<text x="110.8" y="86">GPIO1</text>
<text x="123.5" y="84.6">28</text>
</g>
</svg>
